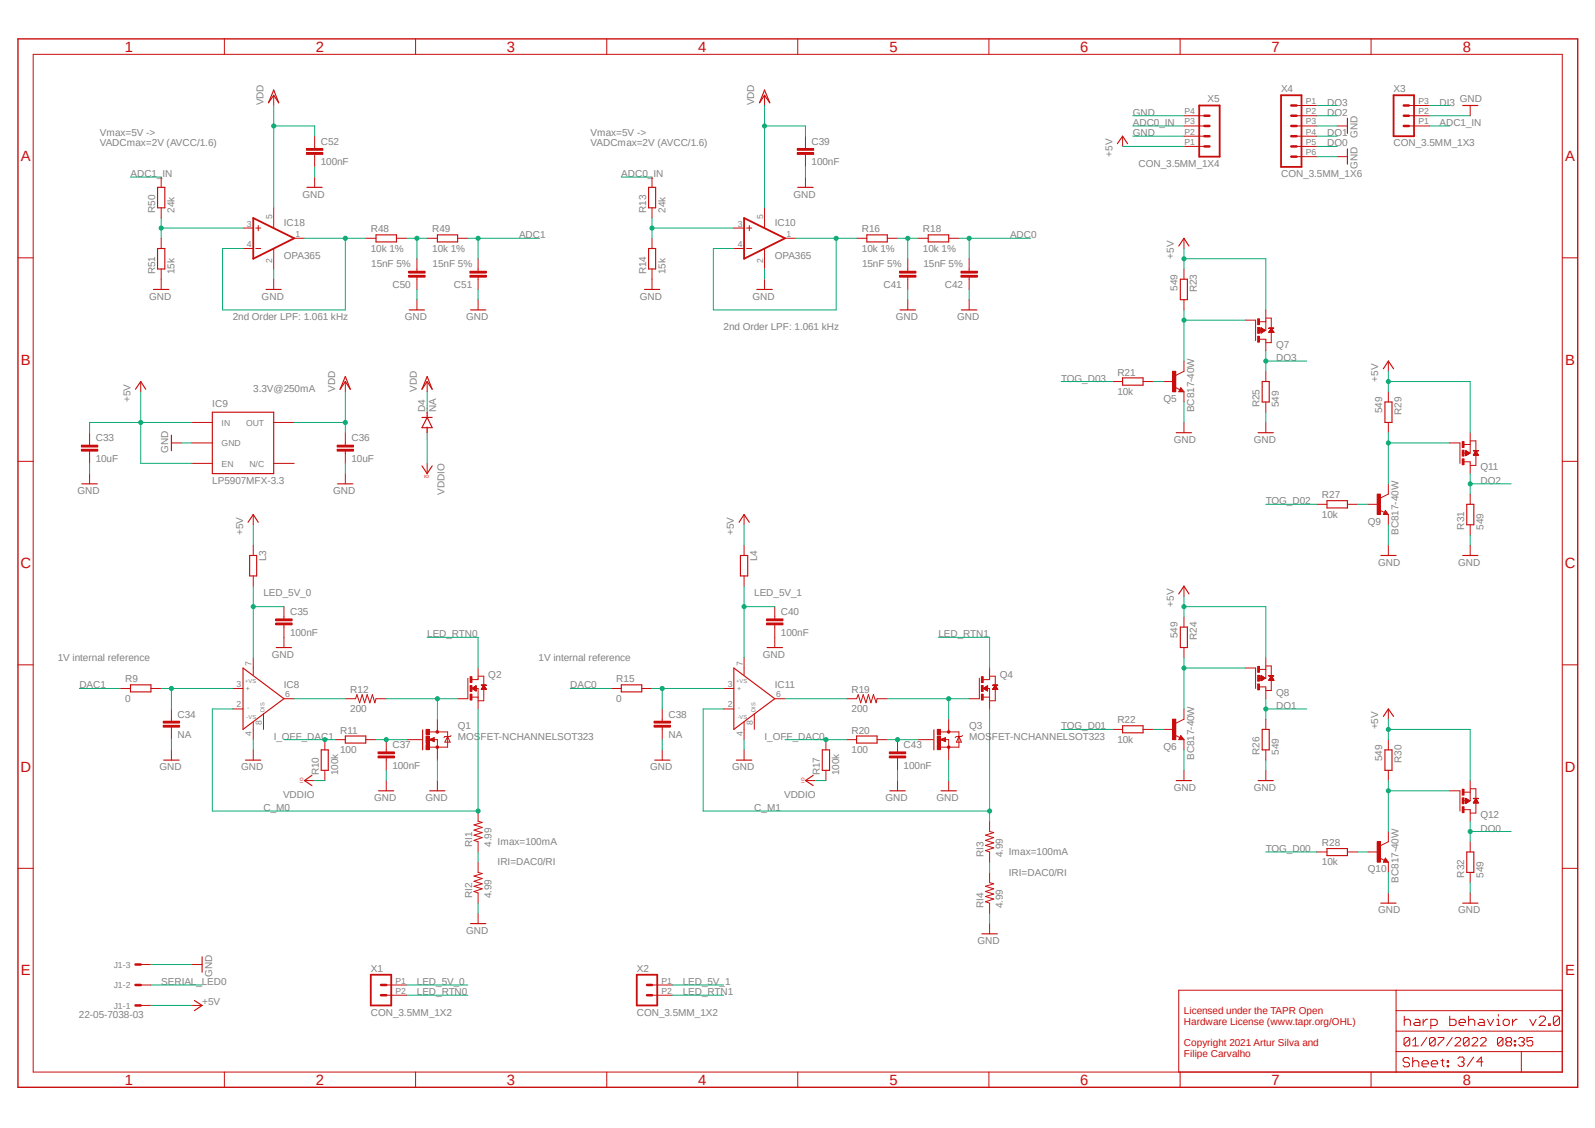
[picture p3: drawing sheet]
<svg xmlns="http://www.w3.org/2000/svg" width="297mm" height="210mm" viewBox="0 0 297 210" stroke-linecap="round" stroke-linejoin="round" font-family="sans-serif">
<path d="M3 7l291.1 195.9M294.1 7l-291.1 195.9" fill="none" stroke="#fff" stroke-width=".19"/>
<g fill="none" stroke="#c90d0c" stroke-width=".19">
<path d="M6.2 10.1h284.7v189.5h-284.7zM41.8 7.2v2.9M77.4 7.2v2.9M113 7.2v2.9M148.5 7.2v2.9M184.1 7.2v2.9M219.8 7.2v2.9M255.3 7.2v2.9M3.3 48h2.9M290.9 48h2.9M3.3 85.9h2.9M290.9 85.9h2.9"/>
<path d="M142.7 116h3.1v.3h-3.1zM142.7 115.2h3.1v.4h-3.1zM144.3 112.9v2.3M144.3 116.4v4.2M3.3 123.8h2.9M113.8 128.2h1.9M119.5 128.2h1.9M121.8 135h3v.4h-3zM121.8 134.3h3v.3h-3zM123.3 132v2.3M123.3 135.4v2.3M123.3 139.6v1.9"/>
<path d="M134.7 128.2h2M134.7 132h2M138.6 122.5v3.2M138.6 134.5v3.2M138.6 139.6v1.9M140.5 132.9v2.9M144.3 130.1h1.9M290.9 123.8h2.9M176.7 145.3v1.9M3.3 161.7h2.9M184.3 172v1.9M290.9 161.7h2.9"/>
<path d="M41.8 199.6v2.8M77.4 199.6v2.8M113 199.6v2.8M148.5 199.6v2.8M184.1 199.6v2.8M219.8 199.6v2.8M255.3 199.6v2.8M260 195.8h30.9M260 184.4v15.2M260 192h30.9M260 188.2h30.9M261.5 189.2v1.7"/>
<path d="M261.5 190.1l.3-.3h.5l.3 .3v.8M262.5 197.2l-.3-.3h-.6l-.3 .3v.3l.3 .3h.6l.3 .3v.3l-.3 .2h-.6l-.3-.2M262.5 193.4l-.2-.2h-.6l-.2 .2v1.1M262.5 193.4v1.1l-.2 .2h-.6l-.2-.2M262.5 193.4l-1 1.1M263.1 196.9v1.7M263.1 197.8l.3-.3h.5l.3 .3v.8M263.1 194.7h1M263.1 193.7l.5-.5v1.5M263.5 189.8h.6l.3 .3v.8h-.9l-.3-.3 .3-.2h.9M264.8 198.1h1.2v-.3l-.3-.3h-.6l-.3 .3v.6l.3 .2h.6M265 189.8v1.1"/>
<path d="M265.7 193.2l-1.1 1.5M265.9 189.8h-.3l-.6 .6M266.4 190.9h.9l.3-.3v-.5l-.3-.3h-.9v1.7M266.5 198.1h1.2v-.3l-.3-.3h-.6l-.3 .3v.6l.3 .2h.6M267.3 193.4l-.3-.2h-.5l-.3 .2v1.1M267.3 193.4v1.1l-.3 .2h-.5l-.3-.2M267.3 193.4l-1.1 1.1M267.8 193.2h1.1v.2l-1.1 1.1v.2M268.3 197.5h.6M268.6 197.2v1.2l.3 .2M269.5 197.5h.2v.3h-.2zM269.5 198.4h.2v.2h-.2z"/>
<path d="M270 189.2v1.7h.8l.3-.3v-.5l-.3-.3h-.8M270.4 193.2l-1 1.5M270.9 193.4l.3-.2h.5l.3 .2v.3l-1.1 1h1.1M271.5 197.1l.3-.3h.6l.2 .3v.3l-.2 .3M271.7 190.4h1.2v-.3l-.3-.3h-.6l-.3 .3v.5l.3 .3h.6M272.1 197.7h.3M272.4 197.7l.2 .3v.2l-.2 .3h-.6l-.3-.3M273.5 190.1l.3-.3h.5l.3 .3v.8M273.5 189.2v1.7M273.6 193.4l-.3-.2h-.5l-.3 .2v1.1M273.6 193.4v1.1l-.3 .2h-.5l-.3-.2M273.6 193.4l-1.1 1.1"/>
<path d="M274.1 193.4l.3-.2h.5l.3 .2v.3l-1.1 1h1.1M274.4 196.8l-1.2 1.7M275.5 189.8h.6l.3 .3v.8h-.9l-.3-.3 .3-.2h.9M275.7 193.4l.2-.2h.6l.2 .2v.3l-1 1h1M276.1 197.7h-1.1l.8-.9v1.7M277 189.8l.5 1.1 .6-1.1M278.7 189.8h.3v1.1M278.7 190.9h.6M279 188.9v.3M279.9 193.4l-.3-.2h-.5l-.3 .2v1.1M279.9 193.4v1.1l-.3 .2h-.5l-.3-.2M279.9 193.4l-1.1 1.1"/>
<path d="M279.9 190.1l.3-.3h.6l.3 .3v.5l-.3 .3h-.6l-.3-.3zM280.7 194l-.3-.3v-.3l.3-.2h.5l.3 .2v.3l-.3 .3M280.7 194l-.3 .2v.3l.3 .2h.5l.3-.2v-.3l-.3-.2M280.7 194h.5M281.6 189.8v1.1M282 194.5h.2v.2h-.2zM282 193.7h.2v.3h-.2zM282.5 189.8h-.3l-.6 .6M282.8 193.4l.2-.2h.5l.3 .2v.3l-.3 .3M283.3 195.8v3.8M283.3 194h.2M283.5 194l.3 .2v.3l-.3 .2h-.5l-.2-.2"/>
<path d="M284.9 189.8l.6 1.1 .5-1.1M285.4 193.2h-1v.8l.8-.3 .2 .3v.5l-.2 .2h-.6l-.2-.2M286.6 189.5l.3-.3h.6l.3 .3v.3l-1.2 1.1h1.2M288.4 190.6h.3v.3h-.3zM290.4 189.5v1.1l-.3 .3h-.6l-.2-.3M290.4 189.5l-.3-.3h-.6l-.2 .3v1.1M290.4 189.5l-1.1 1.1M290.9 184.4h-71.4v15.2"/>
</g>
<path d="M3.3 7.2h290.5v195.2h-290.5z" fill="none" stroke="#c90d0c" stroke-width=".25"/>
<path d="M115.7 127.5h3.8v1.3h-3.8zM136.7 124.4l7.6 5.7-7.6 5.7zM142.8 120.6h2.9M121.9 141.5h2.9M137.1 141.5h2.9M175.2 147.2h2.9M182.8 173.9h2.9" fill="none" stroke="#c90d0c" stroke-width=".21"/>
<path d="M142.7 116.2h3.1M142.7 115.4h3.1M121.8 135.2h3M121.8 134.5h3" fill="none" stroke="#c90d0c" stroke-width=".34"/>
<circle cx="176.7" cy="139.1" r=".25" fill="#c90d0c"/>
<circle cx="176.7" cy="139.1" r=".25" fill="none" stroke="#c90d0c" stroke-width=".19"/>
<circle cx="176.7" cy="136.3" r=".25" fill="#c90d0c"/>
<circle cx="176.7" cy="136.3" r=".25" fill="none" stroke="#c90d0c" stroke-width=".19"/>
<path d="M174.5 138.6h.6v1h-.6z" fill-rule="evenodd" fill="#c90d0c"/>
<path d="M174.5 138.6h.6v1h-.6z" fill="none" stroke="#c90d0c" stroke-width=".19"/>
<path d="M174.5 135.8h.6v.9h-.6z" fill-rule="evenodd" fill="#c90d0c"/>
<path d="M174.5 135.8h.6v.9h-.6z" fill="none" stroke="#c90d0c" stroke-width=".19"/>
<path d="M174.5 137h.6v1.4h-.6z" fill-rule="evenodd" fill="#c90d0c"/>
<g fill="none" stroke="#c90d0c" stroke-width=".19">
<path d="M157.6 130.1h1.9l.3-.8 .5 1.6 .4-1.6 .5 1.6 .5-1.6 .5 1.6 .4-1.6 .6 1.6 .1-.8h1.9M170.9 137.7h2.9M174.5 137h.6v1.4h-.6zM175.1 136.3h3.5v2.8h-3.5M175.1 137.7l1-.4v.8zM176 137.7h.7v3.8M176.7 133.9v2.4M178.6 137.1l.4 1.1h-.9zM179.2 136.9l-.2 .2h-.9l-.2 .2M182.4 126.3v3.8M183.1 129.8h1.2M183.9 128.2h.4v1.9"/>
<path d="M184.3 126.3v.2h-1.2M184.3 125.9h1v1.7M185.3 128.4v2.1h-1M184.3 152.9v1.9l.7 .2-1.5 .5 1.5 .5-1.5 .5 1.5 .4-1.5 .5 1.5 .5-1.5 .5 .8 .2v1.9"/>
</g>
<path d="M173.9 135.9v3.7" fill="none" stroke="#c90d0c" stroke-width=".21"/>
<path d="M176 137.5l-.7 .2 .7 .2v-.2h-.2" fill="none" stroke="#c90d0c" stroke-width=".25"/>
<path d="M182.8 126h.3v1.1h-.3z" fill-rule="evenodd" fill="#c90d0c"/>
<path d="M182.8 126h.3v1.1h-.3z" fill="none" stroke="#c90d0c" stroke-width=".19"/>
<path d="M182.8 127.6h.3v1.1h-.3z" fill-rule="evenodd" fill="#c90d0c"/>
<path d="M182.8 127.6h.3v1.1h-.3z" fill="none" stroke="#c90d0c" stroke-width=".19"/>
<path d="M182.8 129.2h.3v1.1h-.3z" fill-rule="evenodd" fill="#c90d0c"/>
<path d="M182.8 129.2h.3v1.1h-.3z" fill="none" stroke="#c90d0c" stroke-width=".19"/>
<path d="M184.9 127.5l.9 .1z" fill-rule="evenodd" fill="#c90d0c"/>
<g fill="none" stroke="#c90d0c" stroke-width=".19">
<path d="M121.4 33v1.9M121.4 38.7v1.9M148.5 28.4h3v.3h-3zM148.5 27.6h3v.4h-3zM150 25.4v2.2M150 28.8v2.3M150 33v1.9M121.4 44.4v1.9M121.4 50.1v3.8M142.4 52v1.9M159.5 44.4h1.9M165.2 44.4h1.9"/>
<path d="M167.5 50.5h3.1v.3h-3.1zM167.5 51.3h3.1v.3h-3.1zM169 48.2v2.3M169 51.6v2.3M169 55.8v1.9M170.9 44.4h1.9M176.7 44.4h1.9M178.9 50.5h3.1v.3h-3.1zM178.9 51.3h3.1v.3h-3.1zM180.5 48.2v2.3M180.5 51.6v2.3M180.5 55.8v1.9"/>
<path d="M218.8 72.1l.9 .5M219.9 72.2l.6 .7h-1zM220.5 69.1l-1.6 .8M180.5 130.1h1.9M183.1 128.2l.8-.5v1zM183.1 128.2h.8M183.2 128.1h.7M183.3 128.1h.6M183.3 128.3h.6M183.4 128h.5M183.4 128.4h.5M183.5 128.4h.4"/>
<path d="M183.5 127.9h.4M183.6 128.4h.3M183.6 127.9h.3M183.6 128.5h.3M183.6 127.8h.3M183.7 128.5h.2M183.7 127.8h.2M183.7 128.6h.2M183.8 127.8h.1M183.9 128.6h.1M184.3 124.4v1.9M184.3 130.1v1.9"/>
<path d="M184.9 127.5l.9 .1zM184.9 128.3h.9M184.9 128.2h.8M185 128.1h.6M185 128h.6M185.1 128h.4M185.1 127.9h.4M185.2 127.8h.3M185.2 127.8h.2M185.3 127.7h.1M185.3 127.6h.1M185.3 127.6l.5 .8h-1z"/>
<path d="M184.3 162.4v1.9l.7 .2-1.5 .5 1.5 .5-1.5 .5 1.5 .5-1.5 .4 1.5 .5-1.5 .5 .8 .2v2"/>
</g>
<path d="M120.8 34.9h1.3v3.8h-1.3zM148.5 34.9h2.9M120 53.9h2.9M120.8 46.3h1.3v3.8h-1.3zM140.9 53.9h2.9M161.4 43.7h3.8v1.3h-3.8zM167.6 57.7h2.9M172.8 43.7h3.9v1.3h-3.9zM179 57.7h2.9M219.9 72.6l.1 .2h-.3l.2-.4 .4 .5h-.6" fill="none" stroke="#c90d0c" stroke-width=".21"/>
<path d="M148.5 28.6h3M148.5 27.8h3M167.5 50.7h3.1M167.5 51.4h3.1M178.9 50.7h3.1M178.9 51.4h3.1" fill="none" stroke="#c90d0c" stroke-width=".34"/>
<path d="M218.4 69.1h.5v3.8h-.5z" fill-rule="evenodd" fill="#c90d0c"/>
<g fill="none" stroke="#c90d0c" stroke-width=".19">
<path d="M220.5 27.3h3.8M220.5 25.4h3.8M220.5 23.5h3.8M220.5 21.5h3.8M220.5 44.4v1.9M220.5 50.1v1.9M220.5 55.8v1.9M207.1 71h1.9M212.9 71h1.9M216.7 71h1.9M218.4 69.1h.5v3.8h-.5zM220.5 67.2v1.9"/>
<path d="M220.5 72.9v1.9M220.5 78.7v1.9M51.4 116h3v.3h-3zM51.4 115.2h3v.4h-3zM52.9 112.9v2.3M52.9 116.4v4.2M22.4 128.2h1.9M28.1 128.2h1.9M30.4 135h3v.4h-3zM30.4 134.3h3v.3h-3zM31.9 132v2.3M31.9 135.4v2.3"/>
<path d="M31.9 139.6v1.9M43.3 128.2h2M43.3 132h2M47.2 122.5v3.2M47.2 134.5v3.2M47.2 139.6v1.9M49.1 132.9v2.9M52.9 130.1h1.9M81.4 145.3v1.9M89 170.1v1.9"/>
</g>
<path d="M219.5 45.8l1-1.4 .9 1.4M219.8 52h1.3v3.8h-1.3zM209 70.4h3.9v1.3h-3.9zM219 80.6h2.9M24.3 127.5h3.8v1.3h-3.8zM45.3 124.4l7.6 5.7-7.6 5.7zM51.4 120.6h2.9M30.5 141.5h2.9M45.7 141.5h2.9M80 147.2h2.8M87.6 172h2.9" fill="none" stroke="#c90d0c" stroke-width=".21"/>
<path d="M223.3 19.6h3.8v9.6h-3.8zM51.4 116.2h3M51.4 115.4h3M30.4 135.2h3M30.4 134.5h3" fill="none" stroke="#c90d0c" stroke-width=".34"/>
<path d="M224.3 23.5h.9M224.3 25.4h.9M224.3 27.3h.9M224.3 21.5h.9" fill="none" stroke="#c90d0c" stroke-width=".47"/>
<path d="M81.2 138.9h.4v.4h-.4z" fill-rule="evenodd" fill="#c90d0c"/>
<path d="M81.2 138.9h.4v.4h-.4z" fill="none" stroke="#c90d0c" stroke-width=".19"/>
<path d="M81.2 136.1h.4v.3h-.4z" fill-rule="evenodd" fill="#c90d0c"/>
<path d="M81.2 136.1h.4v.3h-.4z" fill="none" stroke="#c90d0c" stroke-width=".19"/>
<path d="M79.3 138.6h.6v1h-.6z" fill-rule="evenodd" fill="#c90d0c"/>
<path d="M79.3 138.6h.6v1h-.6z" fill="none" stroke="#c90d0c" stroke-width=".19"/>
<path d="M79.3 135.8h.6v.9h-.6z" fill-rule="evenodd" fill="#c90d0c"/>
<path d="M79.3 135.8h.6v.9h-.6z" fill="none" stroke="#c90d0c" stroke-width=".19"/>
<path d="M79.3 137h.6v1.4h-.6z" fill-rule="evenodd" fill="#c90d0c"/>
<g fill="none" stroke="#c90d0c" stroke-width=".19">
<path d="M64.3 130.1h1.9l.3-.8 .5 1.6 .4-1.6 .5 1.6 .5-1.6 .5 1.6 .4-1.6 .5 1.6 .2-.8h1.9M75.7 137.7h2.9M79.3 137h.6v1.4h-.6zM79.9 136.3h3.5v2.8h-3.5M79.9 137.7l1-.4v.8zM80.8 137.7h.6v3.8M81.4 133.9v2.4M83.4 137.1l.4 1.1h-1zM84 136.9l-.2 .2h-1l-.1 .2M87.1 126.3v3.8M87.9 129.8h1.1M88.6 128.2h.4v1.9"/>
<path d="M89 126.3v.2h-1.1M89 125.9h1.1v1.7M90.1 128.4v2.1h-1.1M89 151v1.9l.8 .2-1.5 .5 1.5 .5-1.5 .5 1.5 .4-1.5 .5 1.5 .5-1.5 .5 .7 .2v1.9"/>
</g>
<path d="M78.7 135.9v3.7" fill="none" stroke="#c90d0c" stroke-width=".21"/>
<path d="M80.8 137.5l-.7 .2 .7 .2v-.2h-.2" fill="none" stroke="#c90d0c" stroke-width=".25"/>
<path d="M87.5 126h.4v1.1h-.4z" fill-rule="evenodd" fill="#c90d0c"/>
<path d="M87.5 126h.4v1.1h-.4z" fill="none" stroke="#c90d0c" stroke-width=".19"/>
<path d="M87.5 127.6h.4v1.1h-.4z" fill-rule="evenodd" fill="#c90d0c"/>
<path d="M87.5 127.6h.4v1.1h-.4z" fill="none" stroke="#c90d0c" stroke-width=".19"/>
<path d="M87.5 129.2h.4v1.1h-.4z" fill-rule="evenodd" fill="#c90d0c"/>
<path d="M87.5 129.2h.4v1.1h-.4z" fill="none" stroke="#c90d0c" stroke-width=".19"/>
<path d="M89.6 127.5l1 .1z" fill-rule="evenodd" fill="#c90d0c"/>
<g fill="none" stroke="#c90d0c" stroke-width=".19">
<path d="M142.4 17.7v1.9M26.2 71v1.9M35.7 78.7h3.8M51 78.7h3.8M64.3 71v1.9M15.2 83.7h3v.3h-3zM15.2 82.9h3v.3h-3zM16.7 80.6v2.2M16.7 84v2.3M16.7 88.2v1.9M31.9 82.5h1.9M35.7 86.3h3.8"/>
<path d="M35.7 82.5h3.8M47.2 95.8v1.9M51 86.3h3.8M62.8 83.7h3v.3h-3zM62.8 82.9h3v.3h-3zM64.3 80.6v2.2M64.3 84v2.3M64.3 88.2v1.9M138.6 95.8v1.9M47.2 101.5v1.9M47.2 107.2v1.9M138.6 101.5v1.9"/>
<path d="M138.6 107.2v1.9M85.2 130.1h1.9M87.9 128.2l.7-.5v1zM87.9 128.2h.7M88 128.1h.6M88.1 128.1h.5M88.1 128.3h.5M88.1 128h.5M88.2 128.4h.4M88.2 128h.4M88.3 128.4h.3M88.3 127.9h.3"/>
<path d="M88.4 128.5h.2M88.4 127.8h.2M88.5 127.8h.1M88.5 128.6h.1M88.6 127.8h.1M88.6 128.6l.1 .1M89 124.4v1.9M89 130.1v1.9M89.6 127.5l1 .1zM89.7 128.3h.9M89.7 128.3h.8M89.7 128.2h.8"/>
<path d="M89.7 128.1h.7M89.8 128.1h.6M89.8 128h.5M89.9 128h.4M89.9 127.9h.4M89.9 127.8h.4M90 127.8h.3M90 127.8h.2M90 127.7h.1M90.1 127.6l.5 .8h-1zM90.1 127.6h.1M218.8 136.9l.9 .4"/>
<path d="M219.9 136.9l.6 .8h-1zM220.5 133.9l-1.6 .8M26.2 179.6h1.9M89 160.5v1.9l.8 .2-1.5 .5 1.5 .5-1.5 .5 1.5 .4-1.5 .5 1.5 .5-1.5 .5 .7 .2v1.9M26.2 187.2h1.9M26.2 183.4h1.9"/>
</g>
<path d="M142.4 16.8l.9 2.3-.9-1.4-1 1.4zM25.2 72.5l1-1.5 .9 1.5M39.5 76.8h11.5v11.4h-11.5zM64.3 70.1l.9 2.4-.9-1.5-1 1.5zM15.2 90.1h2.9M31.9 81v2.9M46.2 97.2l1-1.4 .9 1.4M62.9 90.1h2.8M137.6 97.2l1-1.4 .9 1.4M46.5 103.4h1.3v3.8h-1.3zM137.9 103.4h1.3v3.8h-1.3zM219.9 137.3l.1 .2h-.3l.2-.4 .4 .5h-.6" fill="none" stroke="#c90d0c" stroke-width=".21"/>
<path d="M15.2 83.8h3M15.2 83.1h3M62.8 83.8h3M62.8 83.1h3" fill="none" stroke="#c90d0c" stroke-width=".34"/>
<path d="M25.2 179.6h1M25.2 187.2h1M25.2 183.4h1" fill="none" stroke="#c90d0c" stroke-width=".47"/>
<path d="M218.4 133.9h.5v3.8h-.5z" fill-rule="evenodd" fill="#c90d0c"/>
<g fill="none" stroke="#c90d0c" stroke-width=".19">
<path d="M256.9 95l.9 .4M258 95l.5 .8h-.9zM258.5 92l-1.5 .8M220.5 109.1v1.9M220.5 114.9v1.9M207.1 135.8h1.9M212.9 135.8h1.9M216.7 135.8h1.9M218.4 133.9h.5v3.8h-.5zM220.5 120.6v1.9M220.5 132v1.9M220.5 137.7v1.9"/>
<path d="M220.5 143.4v1.9"/>
</g>
<path d="M258 95.4l.1 .2h-.3l.2-.4 .4 .5h-.6M219.5 110.6l1-1.5 .9 1.5M219.8 116.8h1.3v3.8h-1.3zM209 135.1h3.9v1.3h-3.9zM219 145.3h2.9" fill="none" stroke="#c90d0c" stroke-width=".21"/>
<path d="M256.5 92h.5v3.8h-.5z" fill-rule="evenodd" fill="#c90d0c"/>
<g fill="none" stroke="#c90d0c" stroke-width=".19">
<path d="M258.5 67.2v1.9M258.5 72.9v1.9M258.5 78.7v1.9M245.2 93.9h1.9M250.9 93.9h1.9M254.7 93.9h1.9M256.5 92h.5v3.8h-.5zM258.5 90.1v1.9M258.5 95.8v1.9M258.5 101.5v1.9M256.9 159.7l.9 .5M258 159.8l.5 .7h-.9z"/>
<path d="M258.5 156.7l-1.5 .8"/>
</g>
<path d="M257.6 68.7l.9-1.5 1 1.5M257.9 74.8h1.3v3.9h-1.3zM247.1 93.2h3.8v1.4h-3.8zM257.1 103.4h2.9M258 160.1l.1 .3h-.3l.2-.4 .4 .4h-.6" fill="none" stroke="#c90d0c" stroke-width=".21"/>
<path d="M256.5 156.7h.5v3.8h-.5z" fill-rule="evenodd" fill="#c90d0c"/>
<g fill="none" stroke="#c90d0c" stroke-width=".19">
<path d="M142.4 38.7v3.8M209 25.4v1.9M136.7 42.5h1.9M136.7 46.3h1.9M139 42.5h1M139 46.3h1M139.5 42v1M142.4 46.3v3.8M146.2 44.4h1.9M235.7 69.1v1.9M235.7 74.8v2M235.7 78.7v1.9"/>
<path d="M273.8 92v1.9M273.8 97.7v1.9M273.8 101.5v1.9M233.8 124.4v3.8M234.6 127.9h1.1v.3M234.6 124.6h1.1M235.7 124.4v1.9h-1.3M235.7 133.9v1.9M235.7 139.6v1.9M235.7 124h1v1.9M236.7 126.5v2.1h-1M258.5 132v1.9"/>
<path d="M258.5 137.7v1.9M235.7 143.4v1.9M245.2 158.6h1.9M250.9 158.6h1.9M254.7 158.6h1.9M256.5 156.7h.5v3.8h-.5zM258.5 143.4v1.9M258.5 154.8v1.9M273.8 156.7v1.9M258.5 160.5v1.9M258.5 166.2v1.9M273.8 162.4v1.9"/>
<path d="M273.8 166.2v1.9M71.9 185.3h3.8M71.9 183.4h3.8M121.4 185.3h3.8M121.4 183.4h3.8"/>
</g>
<g fill="none" stroke="#c90d0c" stroke-width=".21">
<path d="M208.1 26.8l.9-1.4 1 1.4M235 71h1.3v3.8h-1.3zM234.3 80.6h2.8M273.1 93.9h1.3v3.8h-1.3zM272.4 103.4h2.8M235 135.8h1.3v3.8h-1.3zM257.6 133.4l.9-1.4 1 1.4M257.9 139.6h1.3v3.8h-1.3zM234.3 145.3h2.8M247.1 158h3.8v1.3h-3.8zM273.1 158.6h1.3v3.8h-1.3zM257.1 168.1h2.9"/>
<path d="M272.4 168.1h2.8"/>
</g>
<path d="M138.6 40.6l7.6 3.8-7.6 3.8zM69 181.5h3.9v5.7h-3.9zM118.6 181.5h3.8v5.7h-3.8z" fill="none" stroke="#c90d0c" stroke-width=".34"/>
<path d="M71 183.4h.9M71 185.3h.9M120.5 183.4h.9M120.5 185.3h.9" fill="none" stroke="#c90d0c" stroke-width=".47"/>
<path d="M234.2 127.3h.3v1.1h-.3z" fill-rule="evenodd" fill="#c90d0c"/>
<path d="M234.2 127.3h.3v1.1h-.3z" fill="none" stroke="#c90d0c" stroke-width=".19"/>
<path d="M234.2 125.7h.3v1.1h-.3z" fill-rule="evenodd" fill="#c90d0c"/>
<path d="M234.2 125.7h.3v1.1h-.3z" fill="none" stroke="#c90d0c" stroke-width=".19"/>
<path d="M234.2 124.1h.3v1.1h-.3z" fill-rule="evenodd" fill="#c90d0c"/>
<path d="M234.2 124.1h.3v1.1h-.3z" fill="none" stroke="#c90d0c" stroke-width=".19"/>
<path d="M236.3 125.8l.9 .1z" fill-rule="evenodd" fill="#c90d0c"/>
<g fill="none" stroke="#c90d0c" stroke-width=".19">
<path d="M231.9 124.4h1.9M234.8 125.8l.8 .5-.8 .4zM234.8 126.7h.1M234.8 126.7h.2M234.8 126.6h.3M234.8 126.5h.4M234.8 126.4h.5M234.8 126.4h.6M234.8 126.3h.8M234.8 126.2h.7M234.8 126.2h.6M234.8 126.1h.5"/>
<path d="M234.8 126h.4M234.8 125.9h.3M234.8 125.9h.2M234.8 125.8l.1 .1M235.5 126.3l-.7 .1M235.7 122.5v1.9M235.7 128.2v1.9M236.3 125.8l.9 .1zM236.3 126.6h.9M236.3 126.5h.9M236.3 126.5h.8M236.4 126.4h.7"/>
<path d="M236.5 126.3h.5M236.5 126.2h.4M236.6 126.2h.3M236.6 126.1h.3M236.6 126h.2M236.7 126h.1M236.7 125.9h.1M236.7 125.9l.5 .8h-.9zM271.9 147.2v3.8M272.6 147.5h1.2M272.6 150.7h1.2v.3M273.8 147.2v1.9h-1.3"/>
<path d="M273.8 146.9h1v1.8M274.8 149.4v2h-1"/>
</g>
<path d="M272.3 150.2h.3v1.1h-.3z" fill-rule="evenodd" fill="#c90d0c"/>
<path d="M272.3 150.2h.3v1.1h-.3z" fill="none" stroke="#c90d0c" stroke-width=".19"/>
<path d="M272.3 148.5h.3v1.1h-.3z" fill-rule="evenodd" fill="#c90d0c"/>
<path d="M272.3 148.5h.3v1.1h-.3z" fill="none" stroke="#c90d0c" stroke-width=".19"/>
<path d="M272.3 146.9h.3v1.1h-.3z" fill-rule="evenodd" fill="#c90d0c"/>
<path d="M272.3 146.9h.3v1.1h-.3z" fill="none" stroke="#c90d0c" stroke-width=".19"/>
<path d="M274.4 148.6l.9 .1z" fill-rule="evenodd" fill="#c90d0c"/>
<g fill="none" stroke="#c90d0c" stroke-width=".19">
<path d="M233.8 59.6v3.8M234.6 59.9h1.1M235.7 59.6v1.9h-1.3M235.7 59.2h1v1.9M234.6 63.2h1.1v.2M236.7 61.8v2h-1M270 147.2h1.9M272.9 148.6l.8 .5-.8 .5zM272.9 149.6h.1M272.9 149.5h.1M272.9 149.5h.2M272.9 149.4h.3"/>
<path d="M272.9 149.4h.4M272.9 149.3h.5M272.9 149.1h.7M272.9 149.1h.8M272.9 149h.6M272.9 149h.5M272.9 148.9h.5M272.9 148.9h.4M272.9 148.8h.4M272.9 148.8h.3M272.9 148.7l.2 .1M272.9 148.7h.1"/>
<path d="M273.6 149.2h-.7M273.8 145.3v1.9M273.8 151v1.9M274.4 148.6l.9 .1zM274.4 149.4h.9M274.4 149.4h.8M274.5 149.3h.7M274.5 149.2h.6M274.6 149.1h.5M274.7 149.1h.3M274.7 149h.3M274.7 148.9h.3"/>
<path d="M274.7 148.9h.2M274.7 148.8h.2M274.8 148.8h.1M274.8 148.7l.5 .8h-.9z"/>
</g>
<path d="M234.2 62.6h.3v1.1h-.3z" fill-rule="evenodd" fill="#c90d0c"/>
<path d="M234.2 62.6h.3v1.1h-.3z" fill="none" stroke="#c90d0c" stroke-width=".19"/>
<path d="M234.2 61h.3v1.1h-.3z" fill-rule="evenodd" fill="#c90d0c"/>
<path d="M234.2 61h.3v1.1h-.3z" fill="none" stroke="#c90d0c" stroke-width=".19"/>
<path d="M234.2 59.4h.3v1.1h-.3z" fill-rule="evenodd" fill="#c90d0c"/>
<path d="M234.2 59.4h.3v1.1h-.3z" fill="none" stroke="#c90d0c" stroke-width=".19"/>
<path d="M236.3 61l.9 .1z" fill-rule="evenodd" fill="#c90d0c"/>
<g fill="none" stroke="#c90d0c" stroke-width=".19">
<path d="M231.9 59.6h1.9M235.7 57.7v1.9M234.8 61l.8 .5M234.8 61v1l.8-.5M234.8 62h.1M234.8 61.9h.1M234.8 61.8h.3M234.8 61.8h.4M234.8 61.7h.5M234.8 61.7h.6M234.8 61.6h.6M234.8 61.6h.7"/>
<path d="M234.8 61.5h.8M234.8 61.5h.7M234.8 61.4h.7M234.8 61.3h.5M234.8 61.3h.4M234.8 61.2h.3M234.8 61.2h.2M234.8 61.1h.2M234.8 61.1h.1M234.8 61h.1M235.1 61.8l-.3 .1M235.7 63.4v1.9"/>
<path d="M236.3 61l.9 .1zM236.3 61.8h.9M236.3 61.7h.8M236.4 61.7h.7M236.4 61.6h.6M236.5 61.6h.5M236.5 61.5h.5M236.5 61.5h.4M236.6 61.4h.3M236.6 61.3h.3M236.6 61.3h.2M236.7 61.3h.1"/>
<path d="M236.7 61.2h.1M236.7 61.1l.5 .8h-.9zM271.9 82.5v3.8M272.6 82.8h1.2M272.6 86h1.2v.3M273.8 82.5v1.9h-1.3M273.8 82.1h1v1.9M274.8 84.7v2h-1"/>
</g>
<path d="M272.3 85.4h.3v1.1h-.3z" fill-rule="evenodd" fill="#c90d0c"/>
<path d="M272.3 85.4h.3v1.1h-.3z" fill="none" stroke="#c90d0c" stroke-width=".19"/>
<path d="M272.3 83.8h.3v1.1h-.3z" fill-rule="evenodd" fill="#c90d0c"/>
<path d="M272.3 83.8h.3v1.1h-.3z" fill="none" stroke="#c90d0c" stroke-width=".19"/>
<path d="M272.3 82.2h.3v1.1h-.3z" fill-rule="evenodd" fill="#c90d0c"/>
<path d="M272.3 82.2h.3v1.1h-.3z" fill="none" stroke="#c90d0c" stroke-width=".19"/>
<path d="M274.4 83.9l.9 .1z" fill-rule="evenodd" fill="#c90d0c"/>
<g fill="none" stroke="#c90d0c" stroke-width=".19">
<path d="M51 17.7v1.9M241.4 19.6h3.8M262.3 19.6h3.8M273.8 19.6v1.9M30 33v1.9M30 38.7v1.9M51 38.7v3.8M57.1 28.4h3v.3h-3zM57.1 27.6h3v.4h-3zM58.6 25.4v2.2M58.6 28.8v2.3M58.6 33v1.9"/>
<path d="M241.4 23.5h3.8M241.4 21.5h3.8M241.4 25.4h3.8M241.4 27.3h3.8M241.4 29.2h3.8M249 23.5h1.9M249 29.2h1.9M262.3 23.5h3.8M262.3 21.5h3.8M30 44.4v1.9M30 50.1v3.8M45.3 42.5h1.9"/>
<path d="M45.3 46.3h1.9M47.6 42.5h1M47.6 46.3h1M48.1 42v1M51 46.3v3.8M51 52v1.9M54.8 44.4h1.9M68.1 44.4h1.9M73.8 44.4h1.9M76.1 50.5h3.1v.3h-3.1zM76.1 51.3h3.1v.3h-3.1zM77.6 48.2v2.3"/>
<path d="M77.6 51.6v2.3M77.6 55.8v1.9M79.5 44.4h1.9M85.2 44.4h1.9M87.5 50.5h3.1v.3h-3.1zM87.5 51.3h3.1v.3h-3.1zM89 48.2v2.3M89 51.6v2.3M89 55.8v1.9M79.5 71v1.9M79.5 86.3v1.9M270 82.5h1.9"/>
<path d="M272.9 83.9l.8 .5M272.9 83.9v.9M272.9 84.8h.1M272.9 84.7h.2M272.9 84.7h.3M272.9 84.6h.4M272.9 84.5h.6M272.9 84.5h.7M272.9 84.4h.7M272.9 84.4h.8M272.9 84.3h.7M272.9 84.2h.6"/>
<path d="M272.9 84.2h.5M272.9 84.1h.4M272.9 84.1h.3M272.9 84h.2M272.9 84h.1M272.9 83.9h.1M273.1 84.8h-.2M273.7 84.4l-.8 .4M273.8 80.6v1.9M273.8 86.3v1.9M274.4 83.9l.9 .1zM274.4 84.7h.9"/>
<path d="M274.4 84.6h.9M274.4 84.6h.8M274.5 84.5h.7M274.5 84.5h.6M274.6 84.4h.5M274.6 84.3h.4M274.7 84.2h.3M274.7 84.1h.2M274.8 84.1h.1M274.8 84l.5 .8h-.9zM274.8 84h.1M60.5 137.7v1.9"/>
<path d="M62.4 137.7h1.9M68.1 137.7h1.9M70.4 140h3v.3h-3zM71.9 137.7v2.3M153.8 137.7v1.9M157.6 137.7h1.9M163.3 137.7h1.9M165.6 140h3.1v.3h-3.1zM167.1 137.7v2.3M56.7 145.3h1.9M60.5 143.4v1.9M70.4 140.8h3v.3h-3z"/>
<path d="M71.9 141.1v2.3M71.9 145.3v1.9M150 145.3h1.9M153.8 143.4v1.9M165.6 140.8h3.1v.3h-3.1zM167.1 141.1v2.3M167.1 145.3v1.9M35.7 179.6h1.9M35.7 187.2h1.9"/>
</g>
<g fill="none" stroke="#c90d0c" stroke-width=".21">
<path d="M51 16.8l.9 2.3-.9-1.4-1 1.4zM272.4 19.6h2.8M29.3 34.9h1.4v3.8h-1.4zM57.1 34.9h2.9M250.9 22v2.8M250.9 27.7v2.9M28.6 53.9h2.9M29.3 46.3h1.4v3.8h-1.4zM49.5 53.9h2.9M70 43.7h3.8v1.3h-3.8zM76.2 57.7h2.8M81.4 43.7h3.8v1.3h-3.8z"/>
<path d="M87.6 57.7h2.9M78.6 77.7h1.9M79.5 77.7l1 1.9h-1.9zM79.5 76.8v.9M79.5 79.6v1M79.5 70.1l1 2.4-1-1.5-.9 1.5zM78.6 86.7l.9 1.5 1-1.5M59.8 139.6h1.3v3.8h-1.3zM64.3 137h3.8v1.3h-3.8zM153.1 139.6h1.4v3.8h-1.4zM159.5 137h3.8v1.3h-3.8zM58.1 144.4l-1.4 .9 1.4 1"/>
<path d="M70.5 147.2h2.8M151.4 144.4l-1.4 .9 1.4 1M165.7 147.2h2.9M37.6 178.1v2.9M36.2 186.3l1.4 .9-1.4 1"/>
</g>
<g fill="none" stroke="#c90d0c" stroke-width=".34">
<path d="M238.5 17.7h3.9v13.4h-3.9zM259.5 17.7h3.8v7.7h-3.8zM57.1 28.6h3M57.1 27.8h3M47.2 40.6l7.6 3.8-7.6 3.8zM76.1 50.7h3.1M76.1 51.4h3.1M87.5 50.7h3.1M87.5 51.4h3.1M70.4 140.9h3M70.4 140.2h3M165.6 140.9h3.1"/>
<path d="M165.6 140.2h3.1"/>
</g>
<path d="M240.5 19.6h.9M261.4 19.6h.9M240.5 21.5h.9M240.5 23.5h.9M240.5 25.4h.9M240.5 27.3h.9M240.5 29.2h.9M261.4 21.5h.9M261.4 23.5h.9" fill="none" stroke="#c90d0c" stroke-width=".47"/>
<g fill="none" stroke="#0dab76" stroke-width=".19">
<path d="M58.6 31.1v1.9M150 31.1v1.9M210.9 21.5h9.6M210.9 25.4h9.6M245.2 29.2h3.8M245.2 23.5h3.8M266.1 21.5h7.7M51 50.1v1.9M77.6 53.9v1.9M89 53.9v1.9M142.4 50.1v1.9M169 53.9v1.9"/>
<path d="M180.5 53.9v1.9M220.5 46.3v3.8M220.5 48.2h15.2v9.5M220.5 74.8v3.9M235.7 76.8v1.9M16.7 86.3v1.9M33.8 82.5h1.9M64.3 86.3v1.9M258.5 97.7v3.8M273.8 99.6v1.9M31.9 137.7v1.9M47.2 137.7v1.9"/>
<path d="M123.3 137.7v1.9M138.6 137.7v1.9M220.5 139.6v3.8M71.9 143.4v1.9M81.4 141.5v3.8M167.1 143.4v1.9M176.7 141.5v3.8M235.7 141.5v1.9M28.1 179.6h7.6M89 168.1v2M184.3 170.1v1.9M258.5 162.4v3.8"/>
<path d="M273.8 164.3v1.9"/>
</g>
<circle cx="220.5" cy="48.2" r=".38" fill="#0dab76"/>
<g fill="none" stroke="#0dab76" stroke-width=".19">
<path d="M26.2 78.7h9.5"/>
<circle cx="220.5" cy="48.2" r=".38"/>
</g>
<circle cx="26.2" cy="78.7" r=".38" fill="#0dab76"/>
<g fill="none" stroke="#0dab76" stroke-width=".19">
<path d="M26.2 72.9v13.4h9.5M26.2 78.7h-9.5v1.9M47.2 97.7v3.8M138.6 97.7v3.8M220.5 111v3.9M220.5 112.9h15.2v9.6"/>
<circle cx="26.2" cy="78.7" r=".38"/>
</g>
<circle cx="220.5" cy="112.9" r=".38" fill="#0dab76"/>
<g fill="none" stroke="#0dab76" stroke-width=".19">
<path d="M258.5 69.1v3.8M258.5 71h15.3v9.6"/>
<circle cx="220.5" cy="112.9" r=".38"/>
</g>
<circle cx="258.5" cy="71" r=".38" fill="#0dab76"/>
<g fill="none" stroke="#0dab76" stroke-width=".19">
<path d="M258.5 133.9v3.8M258.5 135.8h15.3v9.5"/>
<circle cx="258.5" cy="71" r=".38"/>
</g>
<circle cx="258.5" cy="135.8" r=".38" fill="#0dab76"/>
<g fill="none" stroke="#0dab76" stroke-width=".19">
<path d="M209 27.3h11.5M79.5 118.7h9.5v5.7M14.8 128.2h7.6M165.2 130.1h15.3M176.7 130.1v3.8M28.1 187.2h7.6M75.7 185.3h11.4"/>
<circle cx="258.5" cy="135.8" r=".38"/>
</g>
<circle cx="176.7" cy="130.1" r=".38" fill="#0dab76"/>
<g fill="none" stroke="#0dab76" stroke-width=".19">
<path d="M134.7 132h-3.8v19h53.4M184.3 132v20.9"/>
<circle cx="176.7" cy="130.1" r=".38"/>
</g>
<circle cx="184.3" cy="151" r=".38" fill="#0dab76"/>
<g fill="none" stroke="#0dab76" stroke-width=".19">
<path d="M121.4 128.2h13.3M146.2 130.1h11.4"/>
<circle cx="184.3" cy="151" r=".38"/>
</g>
<circle cx="123.3" cy="128.2" r=".38" fill="#0dab76"/>
<g fill="none" stroke="#0dab76" stroke-width=".19">
<path d="M167.1 44.4h3.8M169 44.4v3.8M123.3 128.2v3.8M184.3 160.5v1.9"/>
<circle cx="123.3" cy="128.2" r=".38"/>
</g>
<circle cx="169" cy="44.4" r=".38" fill="#0dab76"/>
<g fill="none" stroke="#0dab76" stroke-width=".19">
<path d="M178.6 44.4h1.9v3.8"/>
<circle cx="169" cy="44.4" r=".38"/>
</g>
<circle cx="180.5" cy="44.4" r=".38" fill="#0dab76"/>
<g fill="none" stroke="#0dab76" stroke-width=".19">
<path d="M148.1 44.4h11.4M155.7 44.4v13.3M180.5 44.4h11.4"/>
<circle cx="180.5" cy="44.4" r=".38"/>
</g>
<circle cx="155.7" cy="44.4" r=".38" fill="#0dab76"/>
<g fill="none" stroke="#0dab76" stroke-width=".19">
<path d="M121.4 40.6v3.8M121.4 42.5h15.3M136.7 46.3h-3.9v11.4h22.9"/>
<circle cx="155.7" cy="44.4" r=".38"/>
</g>
<circle cx="121.4" cy="42.5" r=".38" fill="#0dab76"/>
<g fill="none" stroke="#0dab76" stroke-width=".19">
<path d="M220.5 57.7v9.5"/>
<circle cx="121.4" cy="42.5" r=".38"/>
</g>
<circle cx="220.5" cy="59.6" r=".38" fill="#0dab76"/>
<g fill="none" stroke="#0dab76" stroke-width=".19">
<path d="M115.7 33h5.7M210.9 23.5h9.6M220.5 59.6h11.4M214.8 71h1.9M71.9 130.1h13.3M81.4 130.1v3.8"/>
<circle cx="220.5" cy="59.6" r=".38"/>
</g>
<circle cx="81.4" cy="130.1" r=".38" fill="#0dab76"/>
<g fill="none" stroke="#0dab76" stroke-width=".19">
<path d="M30 128.2h13.3M54.8 130.1h9.5"/>
<circle cx="81.4" cy="130.1" r=".38"/>
</g>
<circle cx="31.9" cy="128.2" r=".38" fill="#0dab76"/>
<g fill="none" stroke="#0dab76" stroke-width=".19">
<path d="M31.9 128.2v3.8M43.3 132h-3.8v19h49.5v-19M106.2 128.2h7.6M89 158.6v1.9"/>
<circle cx="31.9" cy="128.2" r=".38"/>
</g>
<circle cx="89" cy="151" r=".38" fill="#0dab76"/>
<g fill="none" stroke="#0dab76" stroke-width=".19">
<path d="M54.8 78.7h9.5M64.3 72.9v7.7M174.8 118.7h9.5v5.7M125.2 185.3h9.5"/>
<circle cx="89" cy="151" r=".38"/>
</g>
<circle cx="64.3" cy="78.7" r=".38" fill="#0dab76"/>
<g fill="none" stroke="#0dab76" stroke-width=".19">
<path d="M142.4 19.6v19.1M142.4 23.5h7.6v1.9"/>
<circle cx="64.3" cy="78.7" r=".38"/>
</g>
<circle cx="142.4" cy="23.5" r=".38" fill="#0dab76"/>
<g fill="none" stroke="#0dab76" stroke-width=".19">
<path d="M51 19.6v19.1M51 23.5h7.6v1.9M79.5 72.9v3.9"/>
<circle cx="142.4" cy="23.5" r=".38"/>
</g>
<circle cx="51" cy="23.5" r=".38" fill="#0dab76"/>
<g fill="none" stroke="#0dab76" stroke-width=".19">
<path d="M138.6 112.9h5.7M138.6 109.1v13.4"/>
<circle cx="51" cy="23.5" r=".38"/>
</g>
<circle cx="138.6" cy="112.9" r=".38" fill="#0dab76"/>
<g fill="none" stroke="#0dab76" stroke-width=".19">
<path d="M47.2 112.9h5.7M47.2 109.1v13.4M125.2 183.4h9.5"/>
<circle cx="138.6" cy="112.9" r=".38"/>
</g>
<circle cx="47.2" cy="112.9" r=".38" fill="#0dab76"/>
<g fill="none" stroke="#0dab76" stroke-width=".19">
<path d="M197.6 71h9.5M220.5 122.5v9.5M28.1 183.4h9.5M75.7 183.4h11.4"/>
<circle cx="47.2" cy="112.9" r=".38"/>
</g>
<circle cx="220.5" cy="124.4" r=".38" fill="#0dab76"/>
<g fill="none" stroke="#0dab76" stroke-width=".19">
<path d="M258.5 80.6v9.5M214.8 135.8h1.9M220.5 124.4h11.4"/>
<circle cx="220.5" cy="124.4" r=".38"/>
</g>
<circle cx="258.5" cy="82.5" r=".38" fill="#0dab76"/>
<g fill="none" stroke="#0dab76" stroke-width=".19">
<path d="M252.8 93.9h1.9M258.5 82.5h11.5M258.5 145.3v9.5"/>
<circle cx="258.5" cy="82.5" r=".38"/>
</g>
<circle cx="258.5" cy="147.2" r=".38" fill="#0dab76"/>
<g fill="none" stroke="#0dab76" stroke-width=".19">
<path d="M235.7 65.3v3.8M235.7 67.2h7.6M235.7 93.9h9.5M252.8 158.6h1.9M258.5 147.2h11.5"/>
<circle cx="258.5" cy="147.2" r=".38"/>
</g>
<circle cx="235.7" cy="67.2" r=".38" fill="#0dab76"/>
<g fill="none" stroke="#0dab76" stroke-width=".19">
<path d="M245.2 19.6h3.8M235.7 130.1v3.8M235.7 132h7.6"/>
<circle cx="235.7" cy="67.2" r=".38"/>
</g>
<circle cx="235.7" cy="132" r=".38" fill="#0dab76"/>
<g fill="none" stroke="#0dab76" stroke-width=".19">
<path d="M245.2 25.4h3.8M273.8 152.9v3.8M273.8 154.8h7.6"/>
<circle cx="235.7" cy="132" r=".38"/>
</g>
<circle cx="273.8" cy="154.8" r=".38" fill="#0dab76"/>
<g fill="none" stroke="#0dab76" stroke-width=".19">
<path d="M245.2 27.3h3.8M273.8 88.2v3.8M273.8 90.1h7.6"/>
<circle cx="273.8" cy="154.8" r=".38"/>
</g>
<circle cx="273.8" cy="90.1" r=".38" fill="#0dab76"/>
<g fill="none" stroke="#0dab76" stroke-width=".19">
<path d="M245.2 21.5h3.8M70 137.7h5.7M197.6 135.8h9.5M235.7 158.6h9.5"/>
<circle cx="273.8" cy="90.1" r=".38"/>
</g>
<circle cx="71.9" cy="137.7" r=".38" fill="#0dab76"/>
<g fill="none" stroke="#0dab76" stroke-width=".19">
<path d="M52.9 137.7h9.5"/>
<circle cx="71.9" cy="137.7" r=".38"/>
</g>
<circle cx="60.5" cy="137.7" r=".38" fill="#0dab76"/>
<g fill="none" stroke="#0dab76" stroke-width=".19">
<path d="M146.2 137.7h11.4"/>
<circle cx="60.5" cy="137.7" r=".38"/>
</g>
<circle cx="153.8" cy="137.7" r=".38" fill="#0dab76"/>
<g fill="none" stroke="#0dab76" stroke-width=".19">
<path d="M165.2 137.7h1.9"/>
<circle cx="153.8" cy="137.7" r=".38"/>
</g>
<circle cx="167.1" cy="137.7" r=".38" fill="#0dab76"/>
<g fill="none" stroke="#0dab76" stroke-width=".19">
<path d="M75.7 44.4h3.8M77.6 44.4v3.8M79.5 80.6v5.7M167.1 137.7h3.8M58.6 145.3h1.9M151.9 145.3h1.9"/>
<circle cx="167.1" cy="137.7" r=".38"/>
</g>
<circle cx="77.6" cy="44.4" r=".38" fill="#0dab76"/>
<g fill="none" stroke="#0dab76" stroke-width=".19">
<path d="M56.7 44.4h11.4M64.3 44.4v13.3"/>
<circle cx="77.6" cy="44.4" r=".38"/>
</g>
<circle cx="64.3" cy="44.4" r=".38" fill="#0dab76"/>
<g fill="none" stroke="#0dab76" stroke-width=".19">
<path d="M30 40.6v3.8M30 42.5h15.3M45.3 46.3h-3.9v11.4h22.9"/>
<circle cx="64.3" cy="44.4" r=".38"/>
</g>
<circle cx="30" cy="42.5" r=".38" fill="#0dab76"/>
<g fill="none" stroke="#0dab76" stroke-width=".19">
<path d="M24.3 33h5.7M266.1 23.5h3.9M87.1 44.4h1.9v3.8"/>
<circle cx="30" cy="42.5" r=".38"/>
</g>
<circle cx="89" cy="44.4" r=".38" fill="#0dab76"/>
<g fill="none" stroke="#0dab76" stroke-width=".19">
<path d="M266.1 19.6h3.9M89 44.4h11.5"/>
<circle cx="89" cy="44.4" r=".38"/>
</g>
<g font-size="2.8" fill="#c90d0c">
<text x="23.2" y="9.7">1</text>
<text x="58.8" y="9.7">2</text>
<text x="94.4" y="9.7">3</text>
<text x="130" y="9.7">4</text>
<text x="165.6" y="9.7">5</text>
<text x="201.2" y="9.7">6</text>
<text x="236.8" y="9.7">7</text>
<text x="272.4" y="9.7">8</text>
<text x="3.9" y="30">A</text>
<text x="291.5" y="30">A</text>
<text x="3.9" y="67.9">B</text>
<text x="291.5" y="67.9">B</text>
<text x="3.8" y="105.8">C</text>
<text x="291.4" y="105.8">C</text>
<text x="3.8" y="143.7">D</text>
<text x="291.4" y="143.7">D</text>
<text x="3.9" y="181.6">E</text>
<text x="291.5" y="181.6">E</text>
<text x="23.2" y="202">1</text>
<text x="58.8" y="202">2</text>
<text x="94.4" y="202">3</text>
<text x="130" y="202">4</text>
<text x="165.6" y="202">5</text>
<text x="201.2" y="202">6</text>
<text x="236.8" y="202">7</text>
<text x="272.4" y="202">8</text>
</g>
<g font-size="1.9" fill="#808080">
<text x="238.5" y="17.1">X4</text>
<text x="259.5" y="17.1">X3</text>
<text x="49.1" y="19.6" transform="rotate(-90 49.1 19.6)">VDD</text>
<text x="140.5" y="19.6" transform="rotate(-90 140.5 19.6)">VDD</text>
<text x="210.9" y="21.5">GND</text>
<text x="210.9" y="23.5">ADC0_IN</text>
<text x="224.9" y="19">X5</text>
<text x="247.1" y="19.6">DO3</text>
<text x="247.1" y="21.5">DO2</text>
<text x="268.1" y="23.5">ADC1_IN</text>
<text x="268.1" y="19.6">DI3</text>
<text x="271.9" y="19">GND</text>
<text x="18.6" y="25.3">Vmax=5V -&gt;</text>
<text x="18.6" y="27.3">VADCmax=2V (AVCC/1.6)</text>
<text x="59.7" y="27">C52</text>
<text x="110" y="25.3">Vmax=5V -&gt;</text>
<text x="110" y="27.3">VADCmax=2V (AVCC/1.6)</text>
<text x="151.1" y="27">C39</text>
<text x="207.1" y="29.2" transform="rotate(-90 207.1 29.2)">+5V</text>
<text x="210.9" y="25.4">GND</text>
<text x="247.1" y="25.4">DO1</text>
<text x="247.1" y="27.3">DO0</text>
<text x="252.8" y="25.7" transform="rotate(-90 252.8 25.7)">GND</text>
<text x="259.5" y="27.3">CON_3.5MM_1X3</text>
<text x="24.3" y="33">ADC1_IN</text>
<text x="59.7" y="30.8">100nF</text>
<text x="115.7" y="33">ADC0_IN</text>
<text x="151.1" y="30.8">100nF</text>
<text x="212" y="31.1">CON_3.5MM_1X4</text>
<text x="238.5" y="33">CON_3.5MM_1X6</text>
<text x="252.8" y="31.4" transform="rotate(-90 252.8 31.4)">GND</text>
<text x="28.9" y="39.6" transform="rotate(-90 28.9 39.6)">R50</text>
<text x="32.5" y="39.6" transform="rotate(-90 32.5 39.6)">24k</text>
<text x="52.9" y="42">IC18</text>
<text x="56.3" y="36.8">GND</text>
<text x="120.3" y="39.6" transform="rotate(-90 120.3 39.6)">R13</text>
<text x="123.9" y="39.6" transform="rotate(-90 123.9 39.6)">24k</text>
<text x="144.3" y="42">IC10</text>
<text x="147.7" y="36.8">GND</text>
<text x="69" y="46.9">10k 1%</text>
<text x="69" y="43.3">R48</text>
<text x="80.5" y="46.9">10k 1%</text>
<text x="80.5" y="43.3">R49</text>
<text x="96.6" y="44.4">ADC1</text>
<text x="160.5" y="46.9">10k 1%</text>
<text x="160.5" y="43.3">R16</text>
<text x="171.9" y="46.9">10k 1%</text>
<text x="171.9" y="43.3">R18</text>
<text x="188.1" y="44.4">ADC0</text>
<text x="28.9" y="51.1" transform="rotate(-90 28.9 51.1)">R51</text>
<text x="32.5" y="51.1" transform="rotate(-90 32.5 51.1)">15k</text>
<text x="52.9" y="48.2">OPA365</text>
<text x="69.1" y="49.8">15nF 5%</text>
<text x="73.1" y="53.6">C50</text>
<text x="80.6" y="49.8">15nF 5%</text>
<text x="84.5" y="53.6">C51</text>
<text x="120.3" y="51.1" transform="rotate(-90 120.3 51.1)">R14</text>
<text x="123.9" y="51.1" transform="rotate(-90 123.9 51.1)">15k</text>
<text x="144.3" y="48.2">OPA365</text>
<text x="160.5" y="49.8">15nF 5%</text>
<text x="164.5" y="53.6">C41</text>
<text x="172" y="49.8">15nF 5%</text>
<text x="175.9" y="53.6">C42</text>
<text x="218.6" y="48.2" transform="rotate(-90 218.6 48.2)">+5V</text>
<text x="27.8" y="55.8">GND</text>
<text x="43.3" y="59.6">2nd Order LPF: 1.061 kHz</text>
<text x="48.7" y="55.8">GND</text>
<text x="75.4" y="59.6">GND</text>
<text x="86.8" y="59.6">GND</text>
<text x="119.2" y="55.8">GND</text>
<text x="140.1" y="55.8">GND</text>
<text x="166.8" y="59.6">GND</text>
<text x="178.2" y="59.6">GND</text>
<text x="219.3" y="54.1" transform="rotate(-90 219.3 54.1)">549</text>
<text x="222.9" y="54.4" transform="rotate(-90 222.9 54.4)">R23</text>
<text x="134.7" y="61.5">2nd Order LPF: 1.061 kHz</text>
<text x="237.6" y="64.7">Q7</text>
<text x="197.6" y="71">TOG_D03</text>
<text x="208.1" y="69.9">R21</text>
<text x="237.6" y="67.2">DO3</text>
<text x="256.6" y="71" transform="rotate(-90 256.6 71)">+5V</text>
<text x="24.3" y="74.8" transform="rotate(-90 24.3 74.8)">+5V</text>
<text x="39.5" y="75.8">IC9</text>
<text x="47.2" y="72.9">3.3V@250mA</text>
<text x="62.4" y="72.9" transform="rotate(-90 62.4 72.9)">VDD</text>
<text x="77.6" y="72.9" transform="rotate(-90 77.6 72.9)">VDD</text>
<text x="79.2" y="76.7" transform="rotate(-90 79.2 76.7)">D4</text>
<text x="81.2" y="76.7" transform="rotate(-90 81.2 76.7)">NA</text>
<text x="208.1" y="73.5">10k</text>
<text x="216.7" y="74.8">Q5</text>
<text x="222.4" y="76.7" transform="rotate(-90 222.4 76.7)">BC817-40W</text>
<text x="234.6" y="75.8" transform="rotate(-90 234.6 75.8)">R25</text>
<text x="238.2" y="75.8" transform="rotate(-90 238.2 75.8)">549</text>
<text x="257.4" y="77" transform="rotate(-90 257.4 77)">549</text>
<text x="261" y="77.3" transform="rotate(-90 261 77.3)">R29</text>
<text x="17.8" y="82.2">C33</text>
<text x="65.4" y="82.2">C36</text>
<text x="218.6" y="82.5">GND</text>
<text x="233.5" y="82.5">GND</text>
<text x="17.8" y="86">10uF</text>
<text x="31.3" y="84.4" transform="rotate(-90 31.3 84.4)">GND</text>
<text x="65.4" y="86">10uF</text>
<text x="275.7" y="87.6">Q11</text>
<text x="14.4" y="92">GND</text>
<text x="39.5" y="90.1">LP5907MFX-3.3</text>
<text x="62.1" y="92">GND</text>
<text x="82.8" y="92.2" transform="rotate(-90 82.8 92.2)">VDDIO</text>
<text x="235.7" y="93.9">TOG_D02</text>
<text x="246.2" y="92.8">R27</text>
<text x="275.7" y="90.1">DO2</text>
<text x="45.3" y="99.6" transform="rotate(-90 45.3 99.6)">+5V</text>
<text x="136.6" y="99.6" transform="rotate(-90 136.6 99.6)">+5V</text>
<text x="246.2" y="96.4">10k</text>
<text x="254.7" y="97.7">Q9</text>
<text x="260.4" y="99.6" transform="rotate(-90 260.4 99.6)">BC817-40W</text>
<text x="272.7" y="98.6" transform="rotate(-90 272.7 98.6)">R31</text>
<text x="276.3" y="98.6" transform="rotate(-90 276.3 98.6)">549</text>
<text x="49.6" y="104.5" transform="rotate(-90 49.6 104.5)">L3</text>
<text x="141" y="104.5" transform="rotate(-90 141 104.5)">L4</text>
<text x="256.6" y="105.3">GND</text>
<text x="271.5" y="105.3">GND</text>
<text x="49.1" y="111">LED_5V_0</text>
<text x="140.5" y="111">LED_5V_1</text>
<text x="218.6" y="112.9" transform="rotate(-90 218.6 112.9)">+5V</text>
<text x="54" y="118.4">100nF</text>
<text x="54" y="114.6">C35</text>
<text x="79.5" y="118.7">LED_RTN0</text>
<text x="145.4" y="118.4">100nF</text>
<text x="145.4" y="114.6">C40</text>
<text x="174.8" y="118.7">LED_RTN1</text>
<text x="219.3" y="118.8" transform="rotate(-90 219.3 118.8)">549</text>
<text x="222.9" y="119.2" transform="rotate(-90 222.9 119.2)">R24</text>
<text x="10.8" y="123">1V internal reference</text>
<text x="50.6" y="122.5">GND</text>
<text x="100.3" y="123">1V internal reference</text>
<text x="142" y="122.5">GND</text>
<text x="14.8" y="128.2">DAC1</text>
<text x="23.3" y="130.6">0</text>
<text x="23.3" y="127">R9</text>
<text x="52.9" y="128.2">IC8</text>
<text x="65.2" y="128.9">R12</text>
<text x="90.9" y="126.3">Q2</text>
<text x="106.2" y="128.2">DAC0</text>
<text x="114.8" y="130.6">0</text>
<text x="114.8" y="127">R15</text>
<text x="144.3" y="128.2">IC11</text>
<text x="158.6" y="128.9">R19</text>
<text x="186.2" y="126.3">Q4</text>
<text x="237.6" y="129.5">Q8</text>
<text x="237.6" y="132">DO1</text>
<text x="33.1" y="137.4">NA</text>
<text x="33.1" y="133.6">C34</text>
<text x="51" y="137.7">I_OFF_DAC1</text>
<text x="63.3" y="136.6">R11</text>
<text x="65.2" y="132.5">200</text>
<text x="85.3" y="137.7">MOSFET-NCHANNELSOT323</text>
<text x="85.3" y="135.8">Q1</text>
<text x="124.5" y="137.4">NA</text>
<text x="124.5" y="133.6">C38</text>
<text x="142.4" y="137.7">I_OFF_DAC0</text>
<text x="158.6" y="132.5">200</text>
<text x="158.6" y="136.6">R20</text>
<text x="180.5" y="137.7">MOSFET-NCHANNELSOT323</text>
<text x="180.5" y="135.8">Q3</text>
<text x="197.6" y="135.8">TOG_D01</text>
<text x="208.1" y="134.7">R22</text>
<text x="256.6" y="135.8" transform="rotate(-90 256.6 135.8)">+5V</text>
<text x="29.7" y="143.4">GND</text>
<text x="44.9" y="143.4">GND</text>
<text x="63.3" y="140.2">100</text>
<text x="73.1" y="143.1">100nF</text>
<text x="73.1" y="139.3">C37</text>
<text x="121.1" y="143.4">GND</text>
<text x="136.3" y="143.4">GND</text>
<text x="158.6" y="140.2">100</text>
<text x="168.3" y="143.1">100nF</text>
<text x="168.3" y="139.3">C43</text>
<text x="208.1" y="138.3">10k</text>
<text x="216.7" y="139.6">Q6</text>
<text x="222.4" y="141.5" transform="rotate(-90 222.4 141.5)">BC817-40W</text>
<text x="234.6" y="140.5" transform="rotate(-90 234.6 140.5)">R26</text>
<text x="238.2" y="140.5" transform="rotate(-90 238.2 140.5)">549</text>
<text x="257.4" y="141.7" transform="rotate(-90 257.4 141.7)">549</text>
<text x="261" y="142" transform="rotate(-90 261 142)">R30</text>
<text x="52.7" y="148.5">VDDIO</text>
<text x="59.4" y="144.4" transform="rotate(-90 59.4 144.4)">R10</text>
<text x="62.9" y="144.4" transform="rotate(-90 62.9 144.4)">100k</text>
<text x="69.7" y="149.1">GND</text>
<text x="79.2" y="149.1">GND</text>
<text x="146" y="148.5">VDDIO</text>
<text x="152.7" y="144.4" transform="rotate(-90 152.7 144.4)">R17</text>
<text x="156.3" y="144.4" transform="rotate(-90 156.3 144.4)">100k</text>
<text x="164.9" y="149.1">GND</text>
<text x="174.4" y="149.1">GND</text>
<text x="218.6" y="147.2">GND</text>
<text x="233.5" y="147.2">GND</text>
<text x="49.1" y="151">C_M0</text>
<text x="140.5" y="151">C_M1</text>
<text x="275.7" y="152.4">Q12</text>
<text x="275.7" y="154.8">DO0</text>
<text x="87.9" y="157.7" transform="rotate(-90 87.9 157.7)">RI1</text>
<text x="91.5" y="157.7" transform="rotate(-90 91.5 157.7)">4.99</text>
<text x="92.7" y="161.1">IRI=DAC0/RI</text>
<text x="92.7" y="157.3">Imax=100mA</text>
<text x="183.1" y="159.6" transform="rotate(-90 183.1 159.6)">RI3</text>
<text x="186.7" y="159.6" transform="rotate(-90 186.7 159.6)">4.99</text>
<text x="187.9" y="159.2">Imax=100mA</text>
<text x="235.7" y="158.6">TOG_D00</text>
<text x="246.2" y="161.1">10k</text>
<text x="246.2" y="157.5">R28</text>
<text x="87.9" y="167.2" transform="rotate(-90 87.9 167.2)">RI2</text>
<text x="91.5" y="167.2" transform="rotate(-90 91.5 167.2)">4.99</text>
<text x="187.9" y="163">IRI=DAC0/RI</text>
<text x="254.7" y="162.4">Q10</text>
<text x="260.4" y="164.3" transform="rotate(-90 260.4 164.3)">BC817-40W</text>
<text x="272.7" y="163.4" transform="rotate(-90 272.7 163.4)">R32</text>
<text x="276.3" y="163.4" transform="rotate(-90 276.3 163.4)">549</text>
<text x="86.8" y="173.9">GND</text>
<text x="183.1" y="169.1" transform="rotate(-90 183.1 169.1)">RI4</text>
<text x="186.7" y="169.1" transform="rotate(-90 186.7 169.1)">4.99</text>
<text x="256.6" y="170.1">GND</text>
<text x="271.5" y="170.1">GND</text>
<text x="182" y="175.8">GND</text>
<text x="30" y="183.4">SERIAL_LED0</text>
<text x="39.5" y="181.8" transform="rotate(-90 39.5 181.8)">GND</text>
<text x="69" y="180.9">X1</text>
<text x="77.6" y="185.3">LED_RTN0</text>
<text x="77.6" y="183.4">LED_5V_0</text>
<text x="118.6" y="180.9">X2</text>
<text x="127.1" y="185.3">LED_RTN1</text>
<text x="127.1" y="183.4">LED_5V_1</text>
<text x="14.7" y="189.6">22-05-7038-03</text>
<text x="37.6" y="187.2">+5V</text>
<text x="69" y="189.1">CON_3.5MM_1X2</text>
<text x="118.6" y="189.1">CON_3.5MM_1X2</text>
</g>
<g font-size="1.9" fill="#c90d0c">
<text x="220.5" y="188.8">Licensed under the TAPR Open</text>
<text x="220.5" y="190.8">Hardware License (www.tapr.org/OHL)</text>
<text x="220.5" y="194.7">Copyright 2021 Artur Silva and</text>
<text x="220.5" y="196.7">Filipe Carvalho</text>
</g>
<g font-size="1.6" fill="#808080">
<text x="220.6" y="23.2">P3</text>
<text x="220.6" y="21.3">P4</text>
<text x="243.2" y="23.2">P3</text>
<text x="243.2" y="21.3">P2</text>
<text x="243.2" y="19.3">P1</text>
<text x="264.1" y="23.2">P1</text>
<text x="264.1" y="21.3">P2</text>
<text x="264.1" y="19.3">P3</text>
<text x="220.6" y="27">P1</text>
<text x="220.6" y="25.1">P2</text>
<text x="243.2" y="25.1">P4</text>
<text x="243.2" y="27">P5</text>
<text x="243.2" y="28.9">P6</text>
<text x="50.7" y="40.7" transform="rotate(-90 50.7 40.7)">5</text>
<text x="142.1" y="40.7" transform="rotate(-90 142.1 40.7)">5</text>
<text x="46" y="46">4</text>
<text x="46" y="42.2">3</text>
<text x="55" y="44.1">1</text>
<text x="137.4" y="46">4</text>
<text x="137.4" y="42.2">3</text>
<text x="146.4" y="44.1">1</text>
<text x="50.7" y="48.9" transform="rotate(-90 50.7 48.9)">2</text>
<text x="142.1" y="48.9" transform="rotate(-90 142.1 48.9)">2</text>
<text x="41.3" y="79.2">IN</text>
<text x="41.3" y="83.1">GND</text>
<text x="45.8" y="79.2">OUT</text>
<text x="41.3" y="86.9">EN</text>
<text x="46.4" y="86.9">N/C</text>
<text x="46.9" y="124.1" transform="rotate(-90 46.9 124.1)">7</text>
<text x="138.3" y="124.1" transform="rotate(-90 138.3 124.1)">7</text>
<text x="44.1" y="127.9">3</text>
<text x="44.1" y="131.7">2</text>
<text x="53.1" y="129.8">6</text>
<text x="135.5" y="127.9">3</text>
<text x="135.5" y="131.7">2</text>
<text x="144.5" y="129.8">6</text>
<text x="46.9" y="137" transform="rotate(-90 46.9 137)">4</text>
<text x="48.8" y="135" transform="rotate(-90 48.8 135)">8</text>
<text x="138.3" y="137" transform="rotate(-90 138.3 137)">4</text>
<text x="140.2" y="135" transform="rotate(-90 140.2 135)">8</text>
<text x="21.2" y="184">J1-2</text>
<text x="21.2" y="180.2">J1-3</text>
<text x="73.7" y="185">P2</text>
<text x="73.7" y="183.1">P1</text>
<text x="123.2" y="185">P2</text>
<text x="123.2" y="183.1">P1</text>
<text x="21.2" y="187.8">J1-1</text>
</g>
<g font-size="1.3" fill="#808080">
<text x="45.8" y="128.7">+</text>
<text x="137.2" y="128.7">+</text>
<text x="46" y="132.2">-</text>
<text x="137.4" y="132.2">-</text>
</g>
<g font-size="1.1" fill="#808080">
<text x="45.6" y="127.1">+VS</text>
<text x="137.1" y="127.1">+VS</text>
<text x="45.9" y="133.8">-VS</text>
<text x="49.2" y="132.5" transform="rotate(-90 49.2 132.5)">DIS</text>
<text x="137.4" y="133.8">-VS</text>
<text x="140.7" y="132.5" transform="rotate(-90 140.7 132.5)">DIS</text>
</g>
<g font-size=".8" fill="#c90d0c">
<text x="79" y="89">IO</text>
<text x="56.5" y="145.7" transform="rotate(-90 56.5 145.7)">IO</text>
<text x="149.8" y="145.7" transform="rotate(-90 149.8 145.7)">IO</text>
</g>
<g font-size=".4" fill="#ffba08">
<text x="79.7" y="81.9" transform="rotate(-90 79.7 81.9)">SpiceOrder 1</text>
<text x="79.7" y="78.1" transform="rotate(-90 79.7 78.1)">SpiceOrder 2</text>
</g>
</svg>
